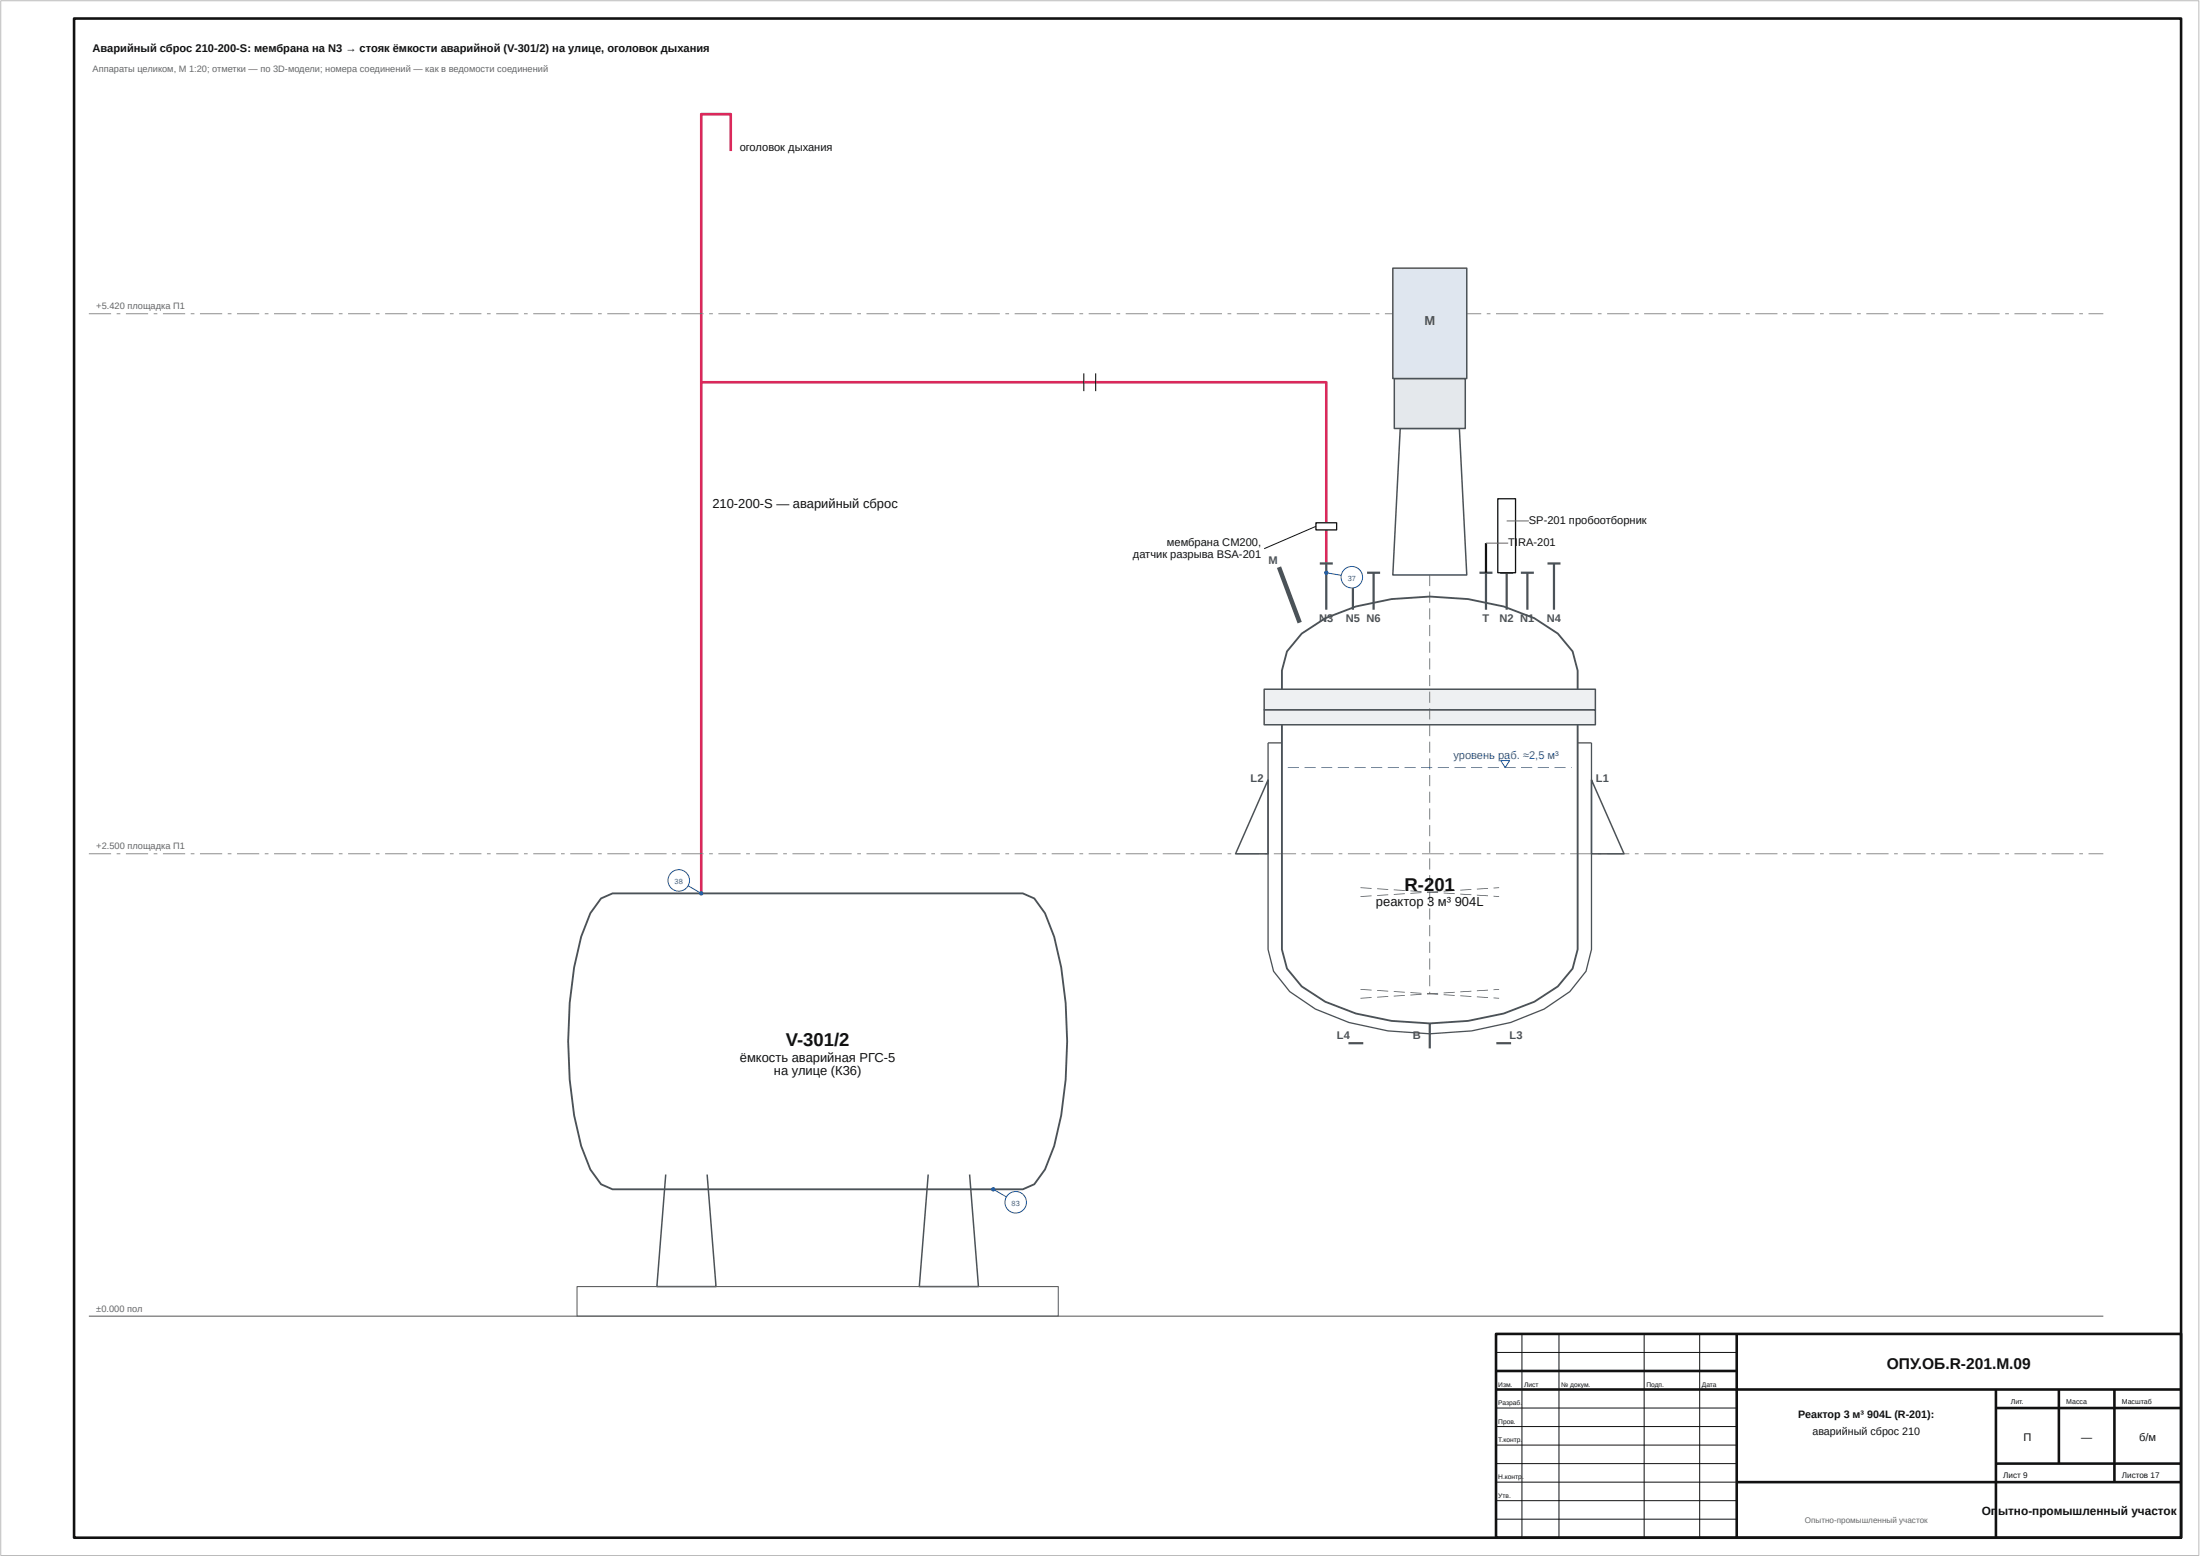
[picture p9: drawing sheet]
<svg xmlns="http://www.w3.org/2000/svg" width="594mm" height="420mm" viewBox="0 0 594 420" stroke-linecap="round" stroke-linejoin="round" font-family="sans-serif">
<path d="M20 5h569v410h-569zM404 360h185v55h-185zM469 360v55M404 370h65M404 375h185M539 375v40M539 380h50M556 375v20M571 375v25M469 400h120M539 395h50" fill="none" stroke="#111" stroke-width=".7" stroke-linecap="butt"/>
<path d="M197.3 40.8v-10h-7.9v210.3M189.4 103.2h168.8v48.9" fill="none" stroke="#db285b" stroke-width=".7" stroke-linecap="butt"/>
<path d="M.2 .2h593.6v419.6h-593.6z" fill="none" stroke="#bbb" stroke-width=".27"/>
<path d="M411 360v55M421 360v55M444 360v55M459 360v55M404 365h65M404 380h65M404 385h65M404 390h65M404 395h65M404 400h65M404 405h65M404 410h65" fill="none" stroke="#111" stroke-width=".27"/>
<path d="M24 355.2h544" fill="none" stroke="#666" stroke-width=".3"/>
<g fill="#666">
<path d="M24 230.3h6v.2h-6zM31.5 230.3h1v.2h-1zM34 230.3h6v.2h-6zM41.5 230.3h1v.2h-1zM44 230.3h6v.2h-6zM51.5 230.3h1v.2h-1zM54 230.3h6v.2h-6zM61.5 230.3h1v.2h-1zM64 230.3h6v.2h-6zM71.5 230.3h1v.2h-1zM74 230.3h6v.2h-6zM81.5 230.3h1v.2h-1zM84 230.3h6v.2h-6zM91.5 230.3h1v.2h-1zM94 230.3h6v.2h-6zM101.5 230.3h1v.2h-1zM104 230.3h6v.2h-6zM111.5 230.3h1v.2h-1zM114 230.3h6v.2h-6zM121.5 230.3h1v.2h-1zM124 230.3h6v.2h-6zM131.5 230.3h1v.2h-1zM134 230.3h6v.2h-6zM141.5 230.3h1v.2h-1zM144 230.3h6v.2h-6zM151.5 230.3h1v.2h-1zM154 230.3h6v.2h-6zM161.5 230.3h1v.2h-1zM164 230.3h6v.2h-6zM171.5 230.3h1v.2h-1zM174 230.3h6v.2h-6zM181.5 230.3h1v.2h-1zM184 230.3h6v.2h-6zM191.5 230.3h1v.2h-1zM194 230.3h6v.2h-6zM201.5 230.3h1v.2h-1zM204 230.3h6v.2h-6zM211.5 230.3h1v.2h-1zM214 230.3h6v.2h-6zM221.5 230.3h1v.2h-1zM224 230.3h6v.2h-6zM231.5 230.3h1v.2h-1zM234 230.3h6v.2h-6zM241.5 230.3h1v.2h-1zM244 230.3h6v.2h-6zM251.5 230.3h1v.2h-1zM254 230.3h6v.2h-6zM261.5 230.3h1v.2h-1zM264 230.3h6v.2h-6zM271.5 230.3h1v.2h-1zM274 230.3h6v.2h-6zM281.5 230.3h1v.2h-1zM284 230.3h6v.2h-6zM291.5 230.3h1v.2h-1zM294 230.3h6v.2h-6zM301.5 230.3h1v.2h-1zM304 230.3h6v.2h-6zM311.5 230.3h1v.2h-1zM314 230.3h6v.2h-6zM321.5 230.3h1v.2h-1zM324 230.3h6v.2h-6zM331.5 230.3h1v.2h-1zM334 230.3h6v.2h-6zM341.5 230.3h1v.2h-1zM344 230.3h6v.2h-6zM351.5 230.3h1v.2h-1zM354 230.3h6v.2h-6zM361.5 230.3h1v.2h-1zM364 230.3h6v.2h-6zM371.5 230.3h1v.2h-1zM374 230.3h6v.2h-6zM381.5 230.3h1v.2h-1zM384 230.3h6v.2h-6zM391.5 230.3h1v.2h-1zM394 230.3h6v.2h-6zM401.5 230.3h1v.2h-1zM404 230.3h6v.2h-6zM411.5 230.3h1v.2h-1zM414 230.3h6v.2h-6zM421.5 230.3h1v.2h-1zM424 230.3h6v.2h-6zM431.5 230.3h1v.2h-1zM434 230.3h6v.2h-6zM441.5 230.3h1v.2h-1zM444 230.3h6v.2h-6zM451.5 230.3h1v.2h-1zM454 230.3h6v.2h-6zM461.5 230.3h1v.2h-1zM464 230.3h6v.2h-6zM471.5 230.3h1v.2h-1zM474 230.3h6v.2h-6zM481.5 230.3h1v.2h-1zM484 230.3h6v.2h-6zM491.5 230.3h1v.2h-1zM494 230.3h6v.2h-6zM501.5 230.3h1v.2h-1zM504 230.3h6v.2h-6zM511.5 230.3h1v.2h-1zM514 230.3h6v.2h-6zM521.5 230.3h1v.2h-1zM524 230.3h6v.2h-6zM531.5 230.3h1v.2h-1zM534 230.3h6v.2h-6zM541.5 230.3h1v.2h-1zM544 230.3h6v.2h-6zM551.5 230.3h1v.2h-1zM554 230.3h6v.2h-6zM561.5 230.3h1v.2h-1zM564 230.3h4v.2h-4z"/>
<path d="M24 84.6h6v.2h-6zM31.5 84.6h1v.2h-1zM34 84.6h6v.2h-6zM41.5 84.6h1v.2h-1zM44 84.6h6v.2h-6zM51.5 84.6h1v.2h-1zM54 84.6h6v.2h-6zM61.5 84.6h1v.2h-1zM64 84.6h6v.2h-6zM71.5 84.6h1v.2h-1zM74 84.6h6v.2h-6zM81.5 84.6h1v.2h-1zM84 84.6h6v.2h-6zM91.5 84.6h1v.2h-1zM94 84.6h6v.2h-6zM101.5 84.6h1v.2h-1zM104 84.6h6v.2h-6zM111.5 84.6h1v.2h-1zM114 84.6h6v.2h-6zM121.5 84.6h1v.2h-1zM124 84.6h6v.2h-6zM131.5 84.6h1v.2h-1zM134 84.6h6v.2h-6zM141.5 84.6h1v.2h-1zM144 84.6h6v.2h-6zM151.5 84.6h1v.2h-1zM154 84.6h6v.2h-6zM161.5 84.6h1v.2h-1zM164 84.6h6v.2h-6zM171.5 84.6h1v.2h-1zM174 84.6h6v.2h-6zM181.5 84.6h1v.2h-1zM184 84.6h6v.2h-6zM191.5 84.6h1v.2h-1zM194 84.6h6v.2h-6zM201.5 84.6h1v.2h-1zM204 84.6h6v.2h-6zM211.5 84.6h1v.2h-1zM214 84.6h6v.2h-6zM221.5 84.6h1v.2h-1zM224 84.6h6v.2h-6zM231.5 84.6h1v.2h-1zM234 84.6h6v.2h-6zM241.5 84.6h1v.2h-1zM244 84.6h6v.2h-6zM251.5 84.6h1v.2h-1zM254 84.6h6v.2h-6zM261.5 84.6h1v.2h-1zM264 84.6h6v.2h-6zM271.5 84.6h1v.2h-1zM274 84.6h6v.2h-6zM281.5 84.6h1v.2h-1zM284 84.6h6v.2h-6zM291.5 84.6h1v.2h-1zM294 84.6h6v.2h-6zM301.5 84.6h1v.2h-1zM304 84.6h6v.2h-6zM311.5 84.6h1v.2h-1zM314 84.6h6v.2h-6zM321.5 84.6h1v.2h-1zM324 84.6h6v.2h-6zM331.5 84.6h1v.2h-1zM334 84.6h6v.2h-6zM341.5 84.6h1v.2h-1zM344 84.6h6v.2h-6zM351.5 84.6h1v.2h-1zM354 84.6h6v.2h-6zM361.5 84.6h1v.2h-1zM364 84.6h6v.2h-6zM371.5 84.6h1v.2h-1zM374 84.6h6v.2h-6zM381.5 84.6h1v.2h-1zM384 84.6h6v.2h-6zM391.5 84.6h1v.2h-1zM394 84.6h6v.2h-6zM401.5 84.6h1v.2h-1zM404 84.6h6v.2h-6zM411.5 84.6h1v.2h-1zM414 84.6h6v.2h-6zM421.5 84.6h1v.2h-1zM424 84.6h6v.2h-6zM431.5 84.6h1v.2h-1zM434 84.6h6v.2h-6zM441.5 84.6h1v.2h-1zM444 84.6h6v.2h-6zM451.5 84.6h1v.2h-1zM454 84.6h6v.2h-6zM461.5 84.6h1v.2h-1zM464 84.6h6v.2h-6zM471.5 84.6h1v.2h-1zM474 84.6h6v.2h-6zM481.5 84.6h1v.2h-1zM484 84.6h6v.2h-6zM491.5 84.6h1v.2h-1zM494 84.6h6v.2h-6zM501.5 84.6h1v.2h-1zM504 84.6h6v.2h-6zM511.5 84.6h1v.2h-1zM514 84.6h6v.2h-6zM521.5 84.6h1v.2h-1zM524 84.6h6v.2h-6zM531.5 84.6h1v.2h-1zM534 84.6h6v.2h-6zM541.5 84.6h1v.2h-1zM544 84.6h6v.2h-6zM551.5 84.6h1v.2h-1zM554 84.6h6v.2h-6zM561.5 84.6h1v.2h-1zM564 84.6h4v.2h-4z"/>
</g>
<path d="M346.2 191.6v64.6l1.3 5.2 4 4.8 6.4 4.1 8.2 3.2a76 76 0 0 0 40 0l8.2-3.2 6.4-4.1 4-4.8 1.3-5.2v-64.6M162.3 242.5l3.1-1.4h110.8l3.1 1.4 2.9 4 2.5 6.3a115.3 115.3 0 0 1 0 56.5l-2.5 6.3-2.9 4-3.1 1.4h-110.8l-3.1-1.4-2.9-4-2.5-6.3a115.3 115.3 0 0 1 0-56.5l2.5-6.3z" fill="none" stroke="#4a5258" stroke-width=".5"/>
<path d="M179.8 317l-2.4 30.2h16l-2.4-30.2M250.7 317l-2.4 30.2h15.9l-2.4-30.2" fill="none" stroke="#4a5258" stroke-width=".4"/>
<path d="M155.8 347.2h130v8h-130z" fill="none" stroke="#666" stroke-width=".3"/>
<path d="M346.2 200.5h-3.8v55.7l1.5 5.9 4.4 5.5 6.9 4.7 9.1 3.6a79.7 79.7 0 0 0 43.6 0l9.1-3.6 6.9-4.7 4.4-5.5 1.5-5.9v-55.7h-3.8" fill="none" stroke="#4a5258" stroke-width=".35"/>
<path d="M341.4 186h89.4v5.6h-89.4z" fill="#eef0f2"/>
<path d="M341.4 186h89.4v5.6h-89.4z" fill="none" stroke="#4a5258" stroke-width=".4"/>
<path d="M341.4 191.6h89.4v4h-89.4z" fill="#eef0f2"/>
<path d="M378.1 115.6h16l2 39.6h-20zM341.4 191.6h89.4v4h-89.4zM342.4 210.5v19.9h-8.7zM429.8 210.5l8.8 19.9h-8.8z" fill="none" stroke="#4a5258" stroke-width=".4"/>
<path d="M346.2 186v-5l1.3-5.2 4-4.8 6.4-4.2a70.1 70.1 0 0 1 38.5-5.1l9.7 2 8.2 3.1 6.4 4.2 4 4.8 1.3 5.2v5" fill="none" stroke="#4a5258" stroke-width=".5"/>
<path d="M376.5 102.2h19.2v13.4h-19.2z" fill="#e4e8ec"/>
<path d="M376.5 102.2h19.2v13.4h-19.2z" fill="none" stroke="#4a5258" stroke-width=".4"/>
<path d="M376.1 72.4h20v29.8h-20z" fill="#dfe6ef"/>
<path d="M376.1 72.4h20v29.8h-20z" fill="none" stroke="#4a5258" stroke-width=".4"/>
<g fill="#4a5258">
<path d="M386 155.2h.2v3h-.2zM386 159.7h.2v3h-.2zM386 164.2h.2v3h-.2zM386 168.7h.2v3h-.2zM386 173.2h.2v3h-.2zM386 177.7h.2v3h-.2zM386 182.2h.2v3h-.2zM386 186.7h.2v3h-.2zM386 191.2h.2v3h-.2zM386 195.7h.2v3h-.2zM386 200.2h.2v3h-.2zM386 204.7h.2v3h-.2zM386 209.2h.2v3h-.2zM386 213.7h.2v3h-.2zM386 218.2h.2v3h-.2zM386 222.7h.2v3h-.2zM386 227.2h.2v3h-.2zM386 231.7h.2v3h-.2zM386 236.2h.2v3h-.2zM386 240.7h.2v3h-.2zM386 245.2h.2v3h-.2zM386 249.7h.2v3h-.2zM386 254.2h.2v3h-.2zM386 258.7h.2v3h-.2zM386 263.2h.2v3h-.2zM386 267.7h.2v.5h-.2z"/>
<path d="M367.4 266.9l3 .2v.2l-3-.2zM371.9 267.2l3 .2v.2l-3-.2zM376.4 267.5l3 .2v.2l-3-.2zM380.9 267.8l3 .2v.2l-3-.2zM385.4 268.1l3 .2-.1 .2-2.9-.2zM389.9 268.4l3 .1-.1 .2-3-.1zM394.3 268.6l3 .2v.2l-3-.2zM398.8 268.9l3 .2v.2l-3-.2zM403.3 269.2l1.5 .1v.2l-1.5-.1z"/>
<path d="M367.4 269.3l3-.2v.2l-3 .2zM371.9 269l3-.2v.2l-3 .2zM376.4 268.7l3-.2v.2l-3 .2zM380.9 268.4l3-.1v.2l-3 .1zM385.4 268.2l2.9-.2 .1 .2-3 .2zM389.8 267.9l3-.2 .1 .2-3 .2zM394.3 267.6l3-.2v.2l-3 .2zM398.8 267.3l3-.2v.2l-3 .2zM403.3 267l1.5-.1v.2l-1.5 .1z"/>
<path d="M367.4 239.5l3 .2v.2l-3-.2zM371.9 239.8l3 .1v.2l-3-.1zM376.4 240l3 .2v.2l-3-.2zM380.9 240.3l3 .2v.2l-3-.2zM385.4 240.6l3 .2-.1 .2-2.9-.2zM389.9 240.9l3 .2-.1 .2-3-.2zM394.3 241.2l3 .2v.2l-3-.2zM398.8 241.5l3 .2v.2l-3-.2zM403.3 241.8l1.5 .1v.2l-1.5-.1z"/>
<path d="M367.4 241.9l3-.2v.2l-3 .2zM371.9 241.6l3-.2v.2l-3 .2zM376.4 241.3l3-.2v.2l-3 .2zM380.9 241l3-.2v.2l-3 .2zM385.4 240.7l2.9-.2 .1 .2-3 .2zM389.8 240.4l3-.2 .1 .2-3 .2zM394.3 240.1l3-.2v.2l-3 .2zM398.8 239.9l3-.2v.2l-3 .2zM403.3 239.6l1.5-.1v.2l-1.5 .1z"/>
</g>
<path d="M347.8 207.1h3v.2h-3zM352.3 207.1h3v.2h-3zM356.8 207.1h3v.2h-3zM361.3 207.1h3v.2h-3zM365.8 207.1h3v.2h-3zM370.3 207.1h3v.2h-3zM374.8 207.1h3v.2h-3zM379.3 207.1h3v.2h-3zM383.8 207.1h3v.2h-3zM388.3 207.1h3v.2h-3zM392.8 207.1h3v.2h-3zM397.3 207.1h3v.2h-3zM401.8 207.1h3v.2h-3zM406.3 207.1h3v.2h-3zM410.8 207.1h3v.2h-3zM415.3 207.1h3v.2h-3zM419.8 207.1h3v.2h-3zM424.3 207.1l.1 .2z" fill="#1f5fa8"/>
<path d="M405.3 205.3h2.4l-1.2 1.9z" fill="none" stroke="#1f5fa8" stroke-width=".27"/>
<path d="M345.4 153.1l5.6 14.9" fill="none" stroke="#4a5258" stroke-width="1.2" stroke-linecap="butt"/>
<g fill="none" stroke="#4a5258" stroke-width=".6">
<path d="M356.4 152.1h3.5M358.2 152.1v12.4M363.6 154.6h3.5M365.3 154.6v9.9M369.2 154.6h3.5M370.9 154.6v9.9M399.5 154.6h3.5M401.3 154.6v9.9M405.1 154.6h3.5M406.9 154.6v9.9M410.7 154.6h3.5M412.5 154.6v9.9"/>
<path d="M417.9 152.1h3.5M419.6 152.1v12.4M386.1 276.2v6.7"/>
</g>
<path d="M401.3 146.6v8" fill="none" stroke="#111" stroke-width=".6"/>
<path d="M404.5 134.6h4.8v20h-4.8z" fill="#fff"/>
<path d="M404.5 134.6h4.8v20h-4.8z" fill="none" stroke="#111" stroke-width=".35"/>
<path d="M355.4 141.1h5.6v1.9h-5.6z" fill="#fff"/>
<path d="M355.4 141.1h5.6v1.9h-5.6z" fill="none" stroke="#111" stroke-width=".35"/>
<path d="M355.4 142l-14 6.1" fill="none" stroke="#111" stroke-width=".27"/>
<path d="M292.7 100.8v4.8M295.9 100.8v4.8" fill="none" stroke="#111" stroke-width=".3"/>
<path d="M364.1 281.5h4M404.1 281.5h4" fill="none" stroke="#4a5258" stroke-width=".6"/>
<path d="M401.3 146.6h6M406.9 140.6h6" fill="none" stroke="#666" stroke-width=".27"/>
<path d="M358.2 154.6l4 .7" fill="none" stroke="#1f5fa8" stroke-width=".27"/>
<circle cx="358.2" cy="154.6" r=".45" fill="#1f5fa8"/>
<circle cx="358.2" cy="154.6" r=".45" fill="none" stroke="#1f5fa8" stroke-width=".27"/>
<circle cx="365.1" cy="155.8" r="2.9" fill="#fff"/>
<g fill="none" stroke="#1f5fa8" stroke-width=".27">
<path d="M185.8 239.1l3.6 2"/>
<circle cx="365.1" cy="155.8" r="2.9"/>
</g>
<circle cx="189.4" cy="241.1" r=".45" fill="#1f5fa8"/>
<circle cx="189.4" cy="241.1" r=".45" fill="none" stroke="#1f5fa8" stroke-width=".27"/>
<circle cx="183.3" cy="237.6" r="2.9" fill="#fff"/>
<g fill="none" stroke="#1f5fa8" stroke-width=".27">
<path d="M268.2 321l3.6 2"/>
<circle cx="183.3" cy="237.6" r="2.9"/>
</g>
<circle cx="268.2" cy="321" r=".45" fill="#1f5fa8"/>
<circle cx="268.2" cy="321" r=".45" fill="none" stroke="#1f5fa8" stroke-width=".27"/>
<circle cx="274.3" cy="324.5" r="2.9" fill="#fff"/>
<circle cx="274.3" cy="324.5" r="2.9" fill="none" stroke="#1f5fa8" stroke-width=".27"/>
<g font-size="5" fill="#111">
<text x="379.3" y="240.4">R-201</text>
<text x="212.2" y="282.2">V-301/2</text>
</g>
<text font-size="4.2" fill="#111" x="509.5" y="369.5">ОПУ.ОБ.R-201.М.09</text>
<text font-size="3.5" fill="#4a5258" x="384.6" y="87.6">M</text>
<g font-size="3.5" fill="#111">
<text x="192.4" y="137">210-200-S — аварийный сброс</text>
<text x="371.6" y="244.4">реактор 3 м³</text>
<text x="392.9" y="244.4">904L</text>
<text x="199.8" y="286.6">ёмкость аварийная РГС-5</text>
<text x="209" y="290.2">на улице (К36)</text>
</g>
<g font-size="3.2" fill="#111">
<text x="535.2" y="409">Оп</text>
<text x="539.6" y="409">ытно-промышленный участок</text>
</g>
<g font-size="3" fill="#111">
<text x="25" y="14">Аварийный сброс 210-200-S: мембрана на N3 → стояк ёмкости аварийной (V-301/2) на улице, оголовок дыхания</text>
<text x="199.7" y="40.8">оголовок дыхания</text>
<text x="412.9" y="141.5">SP-201 пробоотборник</text>
<text x="315.1" y="147.3">мембрана CM200,</text>
<text x="407.3" y="147.5">TI</text>
<text x="409.9" y="147.5">RA-201</text>
<text x="305.9" y="150.5">датчик разрыва BSA-201</text>
<text x="546.4" y="389">П</text>
<text x="562" y="389">—</text>
<text x="577.7" y="389">б/м</text>
</g>
<g font-size="3" fill="#4a5258">
<text x="342.5" y="152.3">M</text>
<text x="356.2" y="167.7">N3</text>
<text x="363.4" y="167.7">N5 N6</text>
<text x="400.4" y="167.7">T</text>
<text x="405" y="167.7">N2 N1</text>
<text x="417.7" y="167.7">N4</text>
<text x="337.7" y="211">L2</text>
<text x="431" y="211">L1</text>
<text x="361" y="280.3">L4</text>
<text x="381.6" y="280.3">B</text>
<text x="407.7" y="280.3">L3</text>
</g>
<text font-size="3" fill="#1f5fa8" x="392.5" y="204.8">уровень раб. ≈2,5 м³</text>
<g font-size="2.9" fill="#111">
<text x="485.6" y="382.7">Реактор 3 м³</text>
<text x="504.2" y="382.7">904L (R-201):</text>
<text x="489.4" y="387.3">аварийный сброс 210</text>
</g>
<g font-size="2.5" fill="#666">
<text x="25" y="19.5">Аппараты целиком, М 1:20; отметки — по 3D-модели; номера соединений — как в ведомости соединений</text>
<text x="26" y="83.5">+5.420 площадка П1</text>
<text x="26" y="229.2">+2.500 площадка П1</text>
<text x="26" y="354">±0.000 пол</text>
</g>
<g font-size="2.2" fill="#111">
<text x="541" y="398.8">Лист 9</text>
<text x="573" y="398.8">Листов 17</text>
</g>
<text font-size="2.2" fill="#666" x="487.4" y="411">Опытно-промышленный участок</text>
<g font-size="2" fill="#1f5fa8">
<text x="363.9" y="156.7">37</text>
<text x="182.2" y="238.5">38</text>
<text x="273.2" y="325.4">83</text>
</g>
<g font-size="1.9" fill="#111">
<text x="543" y="378.8">Лит.</text>
<text x="558" y="378.8">Масса</text>
<text x="573" y="378.8">Масштаб</text>
</g>
<g font-size="1.8" fill="#111">
<text x="404.6" y="374.2">Изм.</text>
<text x="411.6" y="374.2">Лист</text>
<text x="421.6" y="374.2">№ докум.</text>
<text x="444.6" y="374.2">Подп.</text>
<text x="459.6" y="374.2">Дата</text>
<text x="404.6" y="379.2">Разраб.</text>
<text x="404.6" y="384.2">Пров.</text>
<text x="404.6" y="389.2">Т.контр.</text>
<text x="404.6" y="399.2">Н.контр</text>
<text x="411" y="399.2">.</text>
<text x="404.6" y="404.2">Утв.</text>
</g>
</svg>
